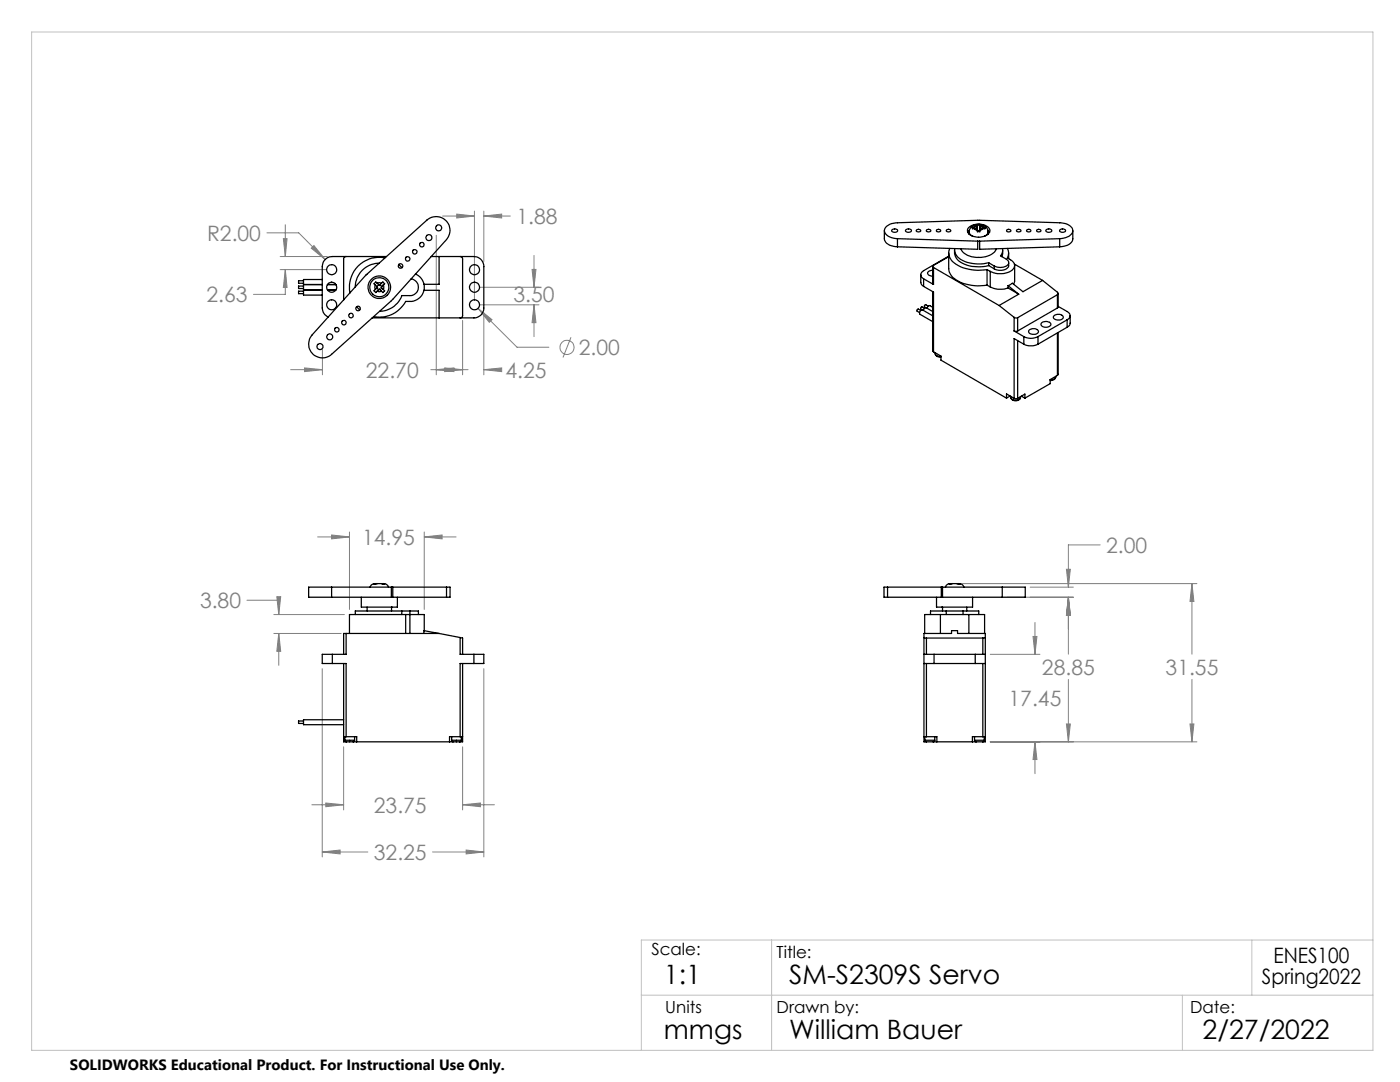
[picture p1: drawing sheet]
<svg xmlns="http://www.w3.org/2000/svg" width="279mm" height="216mm" viewBox="0 0 279 216" stroke-linecap="round" stroke-linejoin="round" font-family="sans-serif">
<g fill="none" stroke="#808080" stroke-width=".2">
<path d="M53.3 46.5h6.3l5.3 5.3M55.9 53.8h9.3M55.9 51.2h9.4M56.6 47.6h.7l-.4 3.6zM56.9 53.8l.4 3.6h-.7zM56.9 53.8v4.9h-6.3M56.9 44.8v6.4M62.1 49.5l.6-.5 2.2 2.8zM87.1 47v27.8M88.3 43.1h6.4M91.2 42.7l3.5 .4-3.5 .4zM94.7 42.1v17.7"/>
<path d="M95.7 57.3h11.9M96.6 43.1l3.5-.4v.8zM96.6 42.1v10.1M96.6 43.1h5.2M106.2 53.8h.8l-.4 3.5zM106.6 51v6.3M58 73.8h6.3M60.8 73.4l3.5 .4-3.5 .4zM64.3 69.7v5.1M86 73.8h7.4M87.1 73.8l3.5-.4v.8zM88.8 73.4l3.5 .4-3.5 .4z"/>
<path d="M92.3 63.9v10.9M95.4 61.5l2.8 2.3-.6 .5zM95.4 61.5l7.8 7.8h6.3M95.7 60.8h11.9M96.6 73.8l3.5-.4v.8zM96.6 62.4v12.4M96.6 73.8h3.1M106.6 60.8l.4 3.6h-.8zM106.6 60.8v6.4M113.9 67.3l-1.5 4M49.3 119.8h6.3v2.8M55.2 119.1h.8l-.4 3.5z"/>
<path d="M63.4 107.1h6.3M66.2 106.8l3.5 .3-3.5 .4zM69.7 106.2v15.4M84.7 107.1l3.5-.3v.7zM84.7 106.2v15.4M84.7 107.1h6.3M191.9 116.5h47M201 119.2h13.2M205.6 117.2h8.6M212.8 113.6h.8l-.4 3.6zM213.2 119.2l.4 3.5h-.8zM213.2 119.2v11.3"/>
<path d="M219.6 108.7h-6.4v8.5M237.9 116.5l.4 3.5h-.8zM237.9 116.5v14M54.6 122.6h14.1M54.6 126.4h13.5M55.6 126.4l.4 3.6h-.8zM55.6 126.4v6.4M64.3 133.4v37.6M96.6 133.4v37.6M197.6 130.6h9.9M206.2 127h.7l-.3 3.6zM206.6 124.2v6.4"/>
<path d="M213.2 135.6v12.4M237.9 135.6v12.4M68.6 149v12.6M92.3 149v12.6M197.6 148h41.3M206.6 148l.3 3.6h-.7zM206.6 148v6.4M212.8 144.5h.8l-.4 3.5zM237.5 144.5h.8l-.4 3.5zM62.2 160.6h6.4M64.3 170l3.6-.4v.8zM64.3 170h9.1"/>
<path d="M65 160.2l3.6 .4-3.6 .4zM86.3 170h10.3M92.3 160.6l3.6-.4v.8zM92.3 160.6h6.4M93 169.6l3.6 .4-3.6 .4z"/>
<circle cx="113.2" cy="69.3" r="1.42"/>
</g>
<path d="M6.3 6.4h267.7v203.2h-267.7zM128 198.6h146M154 187.6v22M236 198.6v11M249.8 187.6v11M274 187.6h-146v22" fill="none" stroke="#c0c0c0" stroke-width=".2"/>
<path d="M65 160.2l3.6 .4-3.6 .4zM92.3 160.6l3.6-.4v.8zM64.3 170l3.6-.4v.8zM93 169.6l3.6 .4-3.6 .4zM55.2 119.1h.8l-.4 3.5zM55.6 126.4l.4 3.6h-.8zM66.2 106.8l3.5 .3-3.5 .4zM84.7 107.1l3.5-.3v.7zM206.2 127h.7l-.3 3.6zM206.6 148l.3 3.6h-.7zM237.5 144.5h.8l-.4 3.5zM237.9 116.5l.4 3.5h-.8zM212.8 144.5h.8l-.4 3.5zM213.2 119.2l.4 3.5h-.8zM213.2 119.2l.4 3.5h-.8zM212.8 113.6h.8l-.4 3.6zM95.4 61.5l2.2 2.8 .6-.5zM96.6 73.8l3.5-.4v.8zM88.8 73.4l3.5 .4-3.5 .4zM96.6 43.1l3.5-.4v.8zM91.2 42.7l3.5 .4-3.5 .4zM106.6 60.8l.4 3.6h-.8zM106.2 53.8h.8l-.4 3.5zM62.7 49l-.6 .5 2.8 2.3zM56.9 53.8l.4 3.6h-.7zM56.6 47.6h.7l-.4 3.6zM60.8 73.4l3.5 .4-3.5 .4zM87.1 73.8l3.5-.4v.8z" fill="#808080"/>
<g fill="none" stroke="#000" stroke-width=".25">
<path d="M60.6 56.8v1h3.7M60.6 56h-1v.5h1M60.6 57.1h-1v.5h1M60.6 58.1h-1v.5h1M60.6 56.8h3.7M64.3 55.8h-3.7v1M64.3 57.9h-3.7v1h3.7M65.3 56.8h1.8M65.3 57.8h1.8M65.4 57.9h1.6M69.1 51.2l-.3 .1-.2 .3v8.3M73.1 54.9l12.1-11a2.76 2.76 0 0 1 3.8 .1 2.76 2.76 0 0 1 .1 3.8l-11 12.2-11.9 10.7a2.75 2.75 0 0 1-3.8-.1 2.75 2.75 0 0 1-.1-3.8z"/>
<path d="M74.9 57.7l-.3 .3 .4 .4 .3-.3M74.9 56.9l-.1 .4 .1 .4M74.9 56.9l.5 .4-.5 .4M75.2 57.5l.4 .3M75.3 58.1l.3 .1 .5-.1M75.3 56.5l.3-.1 .5 .1M75.3 56.5l-.3-.2-.2 .2-.2 .1 .3 .3M75.3 56.5l.4 .5 .4-.5M75.3 58.1l.4-.4 .4 .4M75.6 56.8l-.4 .4M75.7 52.5a4.8 4.8 0 0 0-4.8 4.8M75.8 56.8l.4 .4"/>
<path d="M76.1 56.5l.3-.2 .4 .3-.3 .3M76.2 57.5l-.4 .3M76.5 57.7l.3 .3-.1 .1-.3 .3-.3-.3M76.5 56.9l.1 .2-.1 .6M76.5 56.9l-.4 .4 .4 .4M76.8 51.4a6 6 0 0 0-6.9 7.1M77.1 51.2h-10.8a2.03 2.03 0 0 0-2 2v8.3a1.97 1.97 0 0 0 1.2 1.8M79.6 52.8l.6 .6M82 55.7a1.66 1.66 0 0 1 1.5 1.7 1.66 1.66 0 0 1-1.7 1.6h-1.6a4.8 4.8 0 0 1-4.5 3.1M82.9 54.7a2.84 2.84 0 0 1 1.7 3.2 2.84 2.84 0 0 1-2.8 2.2h-.8a5.9 5.9 0 0 1-6.4 3.1M84.6 57.9h3v5.5M86 51.2h8.6a1.98 1.98 0 0 1 2 2v8.3a1.92 1.92 0 0 1-2 1.9h-20.3"/>
<path d="M87.6 51.2v5.5h-3M91.8 51.2l.3 .1 .2 .3v11.4l-.2 .4h-.3M176.5 46v1.7a2.4 2.4 0 0 0 2.6 1.5M178 45.8a.67 .67 0 0 1 1.1 .3 .66 .66 0 0 1-.6 .3 .66 .66 0 0 1-.5-.5zM179.1 47.6a2.4 2.4 0 0 1-2.6-1.6 2.4 2.4 0 0 1 2.6-1.5l16-.5 16.4 .5a2.63 2.63 0 0 1 2.6 1.3 1.56 1.56 0 0 1-1.4 1.6l-1.2 .2M179.1 47.6l16 .5M179.1 47.6v1.6M180.8 45.8a.67 .67 0 0 1 1.1 .3 .66 .66 0 0 1-.6 .3 .66 .66 0 0 1-.6-.5zM183 45.8h.3l.4 .1a.43 .43 0 0 1-.4 .4 .43 .43 0 0 1-.4-.4zM183.8 54.8v1.8l.5 .6M184.3 57.2l2 1.1v11.9M184.3 55.6v1.6"/>
<path d="M184.3 55.6l2 1.2M184.9 45.9a.47 .47 0 0 1 .5-.1 .47 .47 0 0 1 .3 .3 .49 .49 0 0 1-.8-.2zM186.1 53.2v3.4l.2 .2M186.1 53.9h-.2a.55 .55 0 0 0-.7 .4 .55 .55 0 0 0 .3 .7l.6 .1M186.1 58.2v11.8l.2 .2M186.3 53.4v3.4M186.3 53.4l13.1 7.6M187 45.8h.3l.4 .1a.41 .41 0 0 1-.4 .4 .41 .41 0 0 1-.4-.4zM188.9 45.9a.47 .47 0 0 1 .5-.1 .47 .47 0 0 1 .3 .3 .49 .49 0 0 1-.8-.2zM189.3 50.5v3.1a3.3 3.3 0 0 0 2.4 2.7 9.9 9.9 0 0 0 5.3 .6M189.3 51.2l-3 1.8a.22 .22 0 0 0-.2 .2 .22 .22 0 0 0 .2 .2M189.3 51.1l-5 2.9a.87 .87 0 0 0-.5 .8 .87 .87 0 0 0 .5 .8"/>
<path d="M189.5 49.6a2.43 2.43 0 0 0 1.3 3.1 9.1 9.1 0 0 0 6.2 1.1M190.5 49.9a2.64 2.64 0 0 0 2 2.8 8.1 8.1 0 0 0 4.8 .3M190.5 49.6a2.57 2.57 0 0 0 2 2.6 8.1 8.1 0 0 0 4.8 .2M191.8 49.6a3.4 3.4 0 0 0 3.5 1.8 3.6 3.6 0 0 0 3.6-1.8M193.3 45.4a3.1 3.1 0 0 1 4.1 .2 1.19 1.19 0 0 1-1 1.6 3.1 3.1 0 0 1-3.2-.7l-.1-.6zM193.4 46.3a1.98 1.98 0 0 1 1.8-1.6 1.98 1.98 0 0 1 2 1.3v.7M193.4 46.3l.3 .5 .4 .3M193.4 46.3v.4M193.4 46l-.3 .4M194.1 45.5l.1 .1M194.5 45.3l-.4 .1v.2h.4M194.5 45.6l.6 .4"/>
<path d="M194.5 45.6h.6M194.5 45.3h.6M195.1 46v.2h.4v-.2M195.1 44.9v-.1h.4v.1M195.1 44.9l-.6 .4M195.1 44.9v1.1M195.1 46h.4M195.1 44.9h.4M195.1 48.1h.4M195.1 48.1v1.6l-16-.5M195.5 48.1v1.6l16-.5M195.5 44.9l.7 .4"/>
<path d="M195.5 45.6h.7M195.5 44.9v1.1M195.5 45.3h.7M196.2 45.6l-.7 .4M196.2 45.3l.4 .1v.2h-.4M196.6 45.5l-.2 .1M197 53.8l.6 .4M197 56.9l.6 .4M197 53.8v3.1M197.2 46l.3 .4M197.2 46.2l-.3 .6-.4 .3M197.3 53l1.1 .7"/>
<path d="M197.3 52.4l1.1 .7M197.3 52.4v.6M197.6 57.3a4.4 4.4 0 0 0 3.6 .2M197.6 54.2v3.1M198.4 53.1v.6M200.1 49.6l-.1 .8-.3 .6 1.1 .7a.77 .77 0 0 1 .5 .9 .77 .77 0 0 1-.7 .6l-1 .2-1.2-.3M200.1 49.9v.8l-.2 .5M201 45.8h.3l.4 .1a.41 .41 0 0 1-.4 .4 .41 .41 0 0 1-.4-.4zM201.1 49.6l.2 .8-.3 1.1 .6 .3a1.24 1.24 0 0 1 .9 1.3 1.24 1.24 0 0 1-1 1.1 4.7 4.7 0 0 1-3.9 0M201.2 57l2.1 1.7M201.2 57.5l2.1 1.2M201.2 57v.5"/>
<path d="M201.3 52.4a1.32 1.32 0 0 1-1.7 1.5l-1.2-.2M201.3 50.5v1.1M202.5 52.7l5.6 3.3M202.5 53v3.1l-.2 .6M203 45.8h.3l.4 .1a.43 .43 0 0 1-.4 .4 .43 .43 0 0 1-.4-.4zM203.3 58.7l-3.9 2.3M204.9 45.9a.4 .4 0 0 1 .5-.2 .4 .4 0 0 1 .2 .5h-.6zM207 45.8h.3l.4 .1a.41 .41 0 0 1-.4 .4 .41 .41 0 0 1-.4-.4zM208.1 56l-3.9 2.2-2.2-1.7-.8 .5M208.1 56l2.9 2.3 .2 .2-.2 .3M208.8 45.8a.67 .67 0 0 1 1.1 .3 .65 .65 0 0 1-.6 .3 .65 .65 0 0 1-.6-.5zM211 58.8l-7.9 4.6"/>
<path d="M211 58.8v2.7M211.2 58.6v2.7l-.2 .2M211.5 47.6l-16 .5M211.5 47.6v1.6M211.6 45.8a.67 .67 0 0 1 1.1 .3 .77 .77 0 0 1-1.2 0zM214.1 46v1.7a1.88 1.88 0 0 1-1.8 1.4l-.8 .1M71.2 61.2l.6 .6M183.8 61.9l-.5-.2-.3 .1v.3l.5 .3M184.3 61.9l.2-.4 .4-.1 1.2 .8M184.5 61.5l-.6-.3-.2 .4 .4 .2M185.2 61.1l-.4-.3a.28 .28 0 0 0-.3 .1 .28 .28 0 0 0 0 .3l.3 .2M186.1 63l-2-1.2a.6 .6 0 0 0-.5 .9l2.5 1.5"/>
<path d="M186.1 61.3l-.6-.3-.3 .2-.2 .3M186.3 70.2l1.5 .8v.9l13.1 7.5M186.7 70.6a.91 .91 0 0 0 1.1 .7M186.7 70.6l.4 .5h.7M186.7 70.4v.2M199.4 61l3 2.3M200.9 79.4v-.8l1.5 .9M201.6 79l-.7 .4M201.7 79.3a1.02 1.02 0 0 0 1 .7 1.02 1.02 0 0 0 1-.7M201.7 79.3a1.12 1.12 0 0 0 2 0M201.7 79.1v.2M202.4 63.3l.3 .2 .4-.1"/>
<path d="M202.4 66l.3 .1 .4-.1M202.4 79.5h.7M202.4 63.3v2.7M202.4 66l1.9 1.2M203.1 63.4v2.6M203.1 68v11.5M203.7 79.1v.2M203.8 79.1l.7 .3M204.3 67.2a3 3 0 0 0 2.9 0M204.3 68.7a3.3 3.3 0 0 0 2.9 0M204.3 67.2v1.5M204.3 68.7l-1.9-1.1v11.9"/>
<path d="M204.5 79.4v-.8l-1.4 .9M205.4 65.8a1.2 1.2 0 0 1 1.9 .3 1.21 1.21 0 0 1-2 .2zM207.2 67.2v1.5M207.9 64.4a1.23 1.23 0 0 1 1.8 .3 1.1 1.1 0 0 1-1 .6 1.1 1.1 0 0 1-.9-.6zM210.3 63.1a1.23 1.23 0 0 1 1.9 .2 1.2 1.2 0 0 1-2 .1zM210.7 75.2a.95 .95 0 0 1-1.1 .7M210.7 75.2l-.3 .4-.8 .2M210.7 75.1v.1M211 61.5l-7.9 4.5M211 66.4v8.5M211 74.9l-1.4 .8v.9l-5.1 2.8M211.2 61.1l1.8 1.1a.87 .87 0 0 1 .6 .8 .87 .87 0 0 1-.6 .8"/>
<path d="M211.2 66.4v8.4l-.2 .1M213 63.8l-5.8 3.4M213 63.8v1.5M213 65.3l-5.8 3.4M213.6 63v1.5a.87 .87 0 0 1-.6 .8M66.2 117.2h-4.6v2h4.6M66.2 117.2v2M66.2 117.2h11.9M72.1 119.2v1.9h7.2v-1.9M74.9 116.5a1.03 1.03 0 0 0-1.1 .7M74.9 116.5h-.3h.7M74.9 116.5h.4"/>
<path d="M75.3 116.5h.8M76.1 116.5h.7h-.3M76.1 116.5h.4M76.5 116.5a.98 .98 0 0 1 1 .7M78.1 117.2h.3M78.1 117.2v2h-11.9M78.4 117.2v2h10.7M78.4 117.2h10.7M89.1 117.2h.7v2h-.7M89.1 117.2v2M177.1 117.2h-.7v2h.7M177.1 117.2h10.8"/>
<path d="M177.1 117.2v2M186.9 119.2v1.9h7.2v-1.9M187.9 117.2h.2M187.9 117.2v2h-10.8M188.1 117.2v2h11.9M188.1 117.2h11.9M189.7 116.5a.97 .97 0 0 0-1 .7M189.7 116.5h-.3h.7M189.7 116.5h.4M190.1 116.5h.9M191 116.5h.6h-.3M191 116.5h.3"/>
<path d="M191.3 116.5a.97 .97 0 0 1 1.1 .7M200 117.2h4.6v2h-4.6M200 117.2v2M66.3 130.6h-2v1.8h2M66.3 132.4h2.8v14.6M66.3 130.6v1.8M68.6 132.4v15.6h.5M69.1 126.4h-.5v4.2M69.1 126.4v4.2h-2.8M69.1 126.4h18.5M73.3 121.1v.8M78.1 121.1v.8"/>
<path d="M80.2 121.9h-9.3v.7M80.2 121.9v.7M80.2 121.9h1.6M81 122.6h-11.3v3.8M81 122.6h3.7v3.2M81 122.6v3.8M81.8 121.9h1.7v.7M81.8 121.9v4.5M84.6 126.4v-.6l3 .6M87.6 126.4l4.2 .8M91.8 127.2l.5 .1v3.3M91.8 127.2v3.4h2.8"/>
<path d="M92.3 132.4v15.6h-.5M94.6 130.6h2v1.8h-2M94.6 132.4h-2.8v14.6M94.6 130.6v1.8M184.4 130.6h2M184.4 132.4h2M184.4 127.2l.5 .1M184.9 127.3h11.2M184.9 127.3v3.3M184.9 132.4v14.6M186.4 132.4h8.2M186.4 130.6h8.2"/>
<path d="M186.4 130.6v1.8M187.7 122.6h5.7M187.7 122.6h-3.2v3.8M187.7 122.6v3.8M188.1 121.1v.8M188.8 121.9h3.4M188.8 121.9h-3.1v.7M188.8 121.9v.7M192.2 121.9h3.1v.7M192.2 121.9v.7M192.9 121.1v.8M193.4 122.6h3.1v3.8"/>
<path d="M193.4 122.6v3.8M194.6 130.6h2M194.6 132.4h2M194.6 130.6v1.8M196.1 127.3v3.3M196.1 132.4v14.6M196.6 127.2l-.5 .1M60.6 143.9h-1v.5h1M68.6 147h.5M68.6 143.6h-8v1h8M68.8 147.7l.3 .3M68.8 147.7h2"/>
<path d="M68.8 147v.7M69.1 147h2.1v1M69.1 148h1.4M70.5 148h.7M70.8 147.7l-.3 .3M70.8 147v.7M71.2 148h18.5M89.7 148h.7M90.1 147.7l.3 .3M90.1 147.7h2M90.1 147v.7M90.4 148h1.4"/>
<path d="M91.8 147h.5M91.8 147h-2.1v1M92.1 147.7l-.3 .3M92.1 147v.7M184.4 147h.5M184.6 147.7l.3 .3M184.6 147.7h1.9M184.6 147v.7M184.9 148h-.5v-21.6h5.5v-.6h1.2v.6h5.5v21.6h-.5M184.9 148h1.3M184.9 147h2.1v1M186.2 148h.8"/>
<path d="M186.5 147.7l-.3 .3M186.5 147v.7M187 148h7.1M194.1 148h.7M194.5 147.7l.3 .3M194.5 147.7h1.9M194.5 147v.7M194.8 148h1.3M196.1 147h.5M196.1 147h-2v1M196.4 147.7l-.3 .3M196.4 147v.7"/>
<circle cx="66.2" cy="57.3" r="1"/>
<circle cx="66.2" cy="53.8" r="1"/>
<circle cx="75.7" cy="57.3" r="1.89"/>
<circle cx="75.7" cy="57.3" r="2.24"/>
<circle cx="79.9" cy="53.1" r=".45"/>
<circle cx="81.4" cy="51.7" r=".46"/>
<circle cx="82.8" cy="50.2" r=".46"/>
<circle cx="84.2" cy="48.8" r=".45"/>
<circle cx="85.6" cy="47.4" r=".6"/>
<circle cx="87.5" cy="45.5" r=".59"/>
<circle cx="94.7" cy="57.3" r="1"/>
<circle cx="94.7" cy="53.8" r="1"/>
<circle cx="63.9" cy="69.2" r=".61"/>
<circle cx="65.8" cy="67.2" r=".61"/>
<circle cx="66.2" cy="60.8" r=".99"/>
<circle cx="67.2" cy="65.8" r=".45"/>
<circle cx="68.6" cy="64.4" r=".45"/>
<circle cx="70.1" cy="63" r=".44"/>
<circle cx="71.5" cy="61.6" r=".44"/>
<circle cx="94.7" cy="60.8" r=".99"/>
</g>
<g font-size="5.3">
<text x="132.5" y="196.4">1:1</text>
<text x="157.5" y="196.4">SM-S2309S Servo</text>
<text x="132.5" y="207.4">mmgs</text>
<text x="157.5" y="207.4">William Bauer</text>
<text x="240" y="207.4">2/27/2022</text>
</g>
<g font-size="4.2" fill="#808080">
<text x="103.1" y="44.7">1.88</text>
<text x="41.3" y="48.1">R2.00</text>
<text x="41.2" y="60.3">2.63</text>
<text x="102.5" y="60.3">3.50</text>
<text x="115.5" y="70.9">2.00</text>
<text x="73" y="75.4">22.70</text>
<text x="100.9" y="75.4">4.25</text>
<text x="72.3" y="108.7">14.95</text>
<text x="220.8" y="110.3">2.00</text>
<text x="39.9" y="121.3">3.80</text>
<text x="207.9" y="134.6">28.85</text>
<text x="232.6" y="134.6">31.55</text>
<text x="201.3" y="140.9">17.45</text>
<text x="74.6" y="162.2">23.75</text>
<text x="74.6" y="171.6">32.25</text>
</g>
<g font-size="4.2">
<text x="251.9" y="196.4">Spring2022</text>
<text x="254.2" y="192.2">ENES100</text>
</g>
<g font-size="3.3">
<text x="130" y="190.6">Scale:</text>
<text x="155" y="191.2">Title:</text>
<text x="132.8" y="202.2">Units</text>
<text x="155" y="202.2">Drawn by:</text>
<text x="237.5" y="202.2">Date:</text>
</g>
<text font-size="3" x="14" y="213.5">SOLIDWORKS Educational Product. For Instructional Use Only.</text>
</svg>
